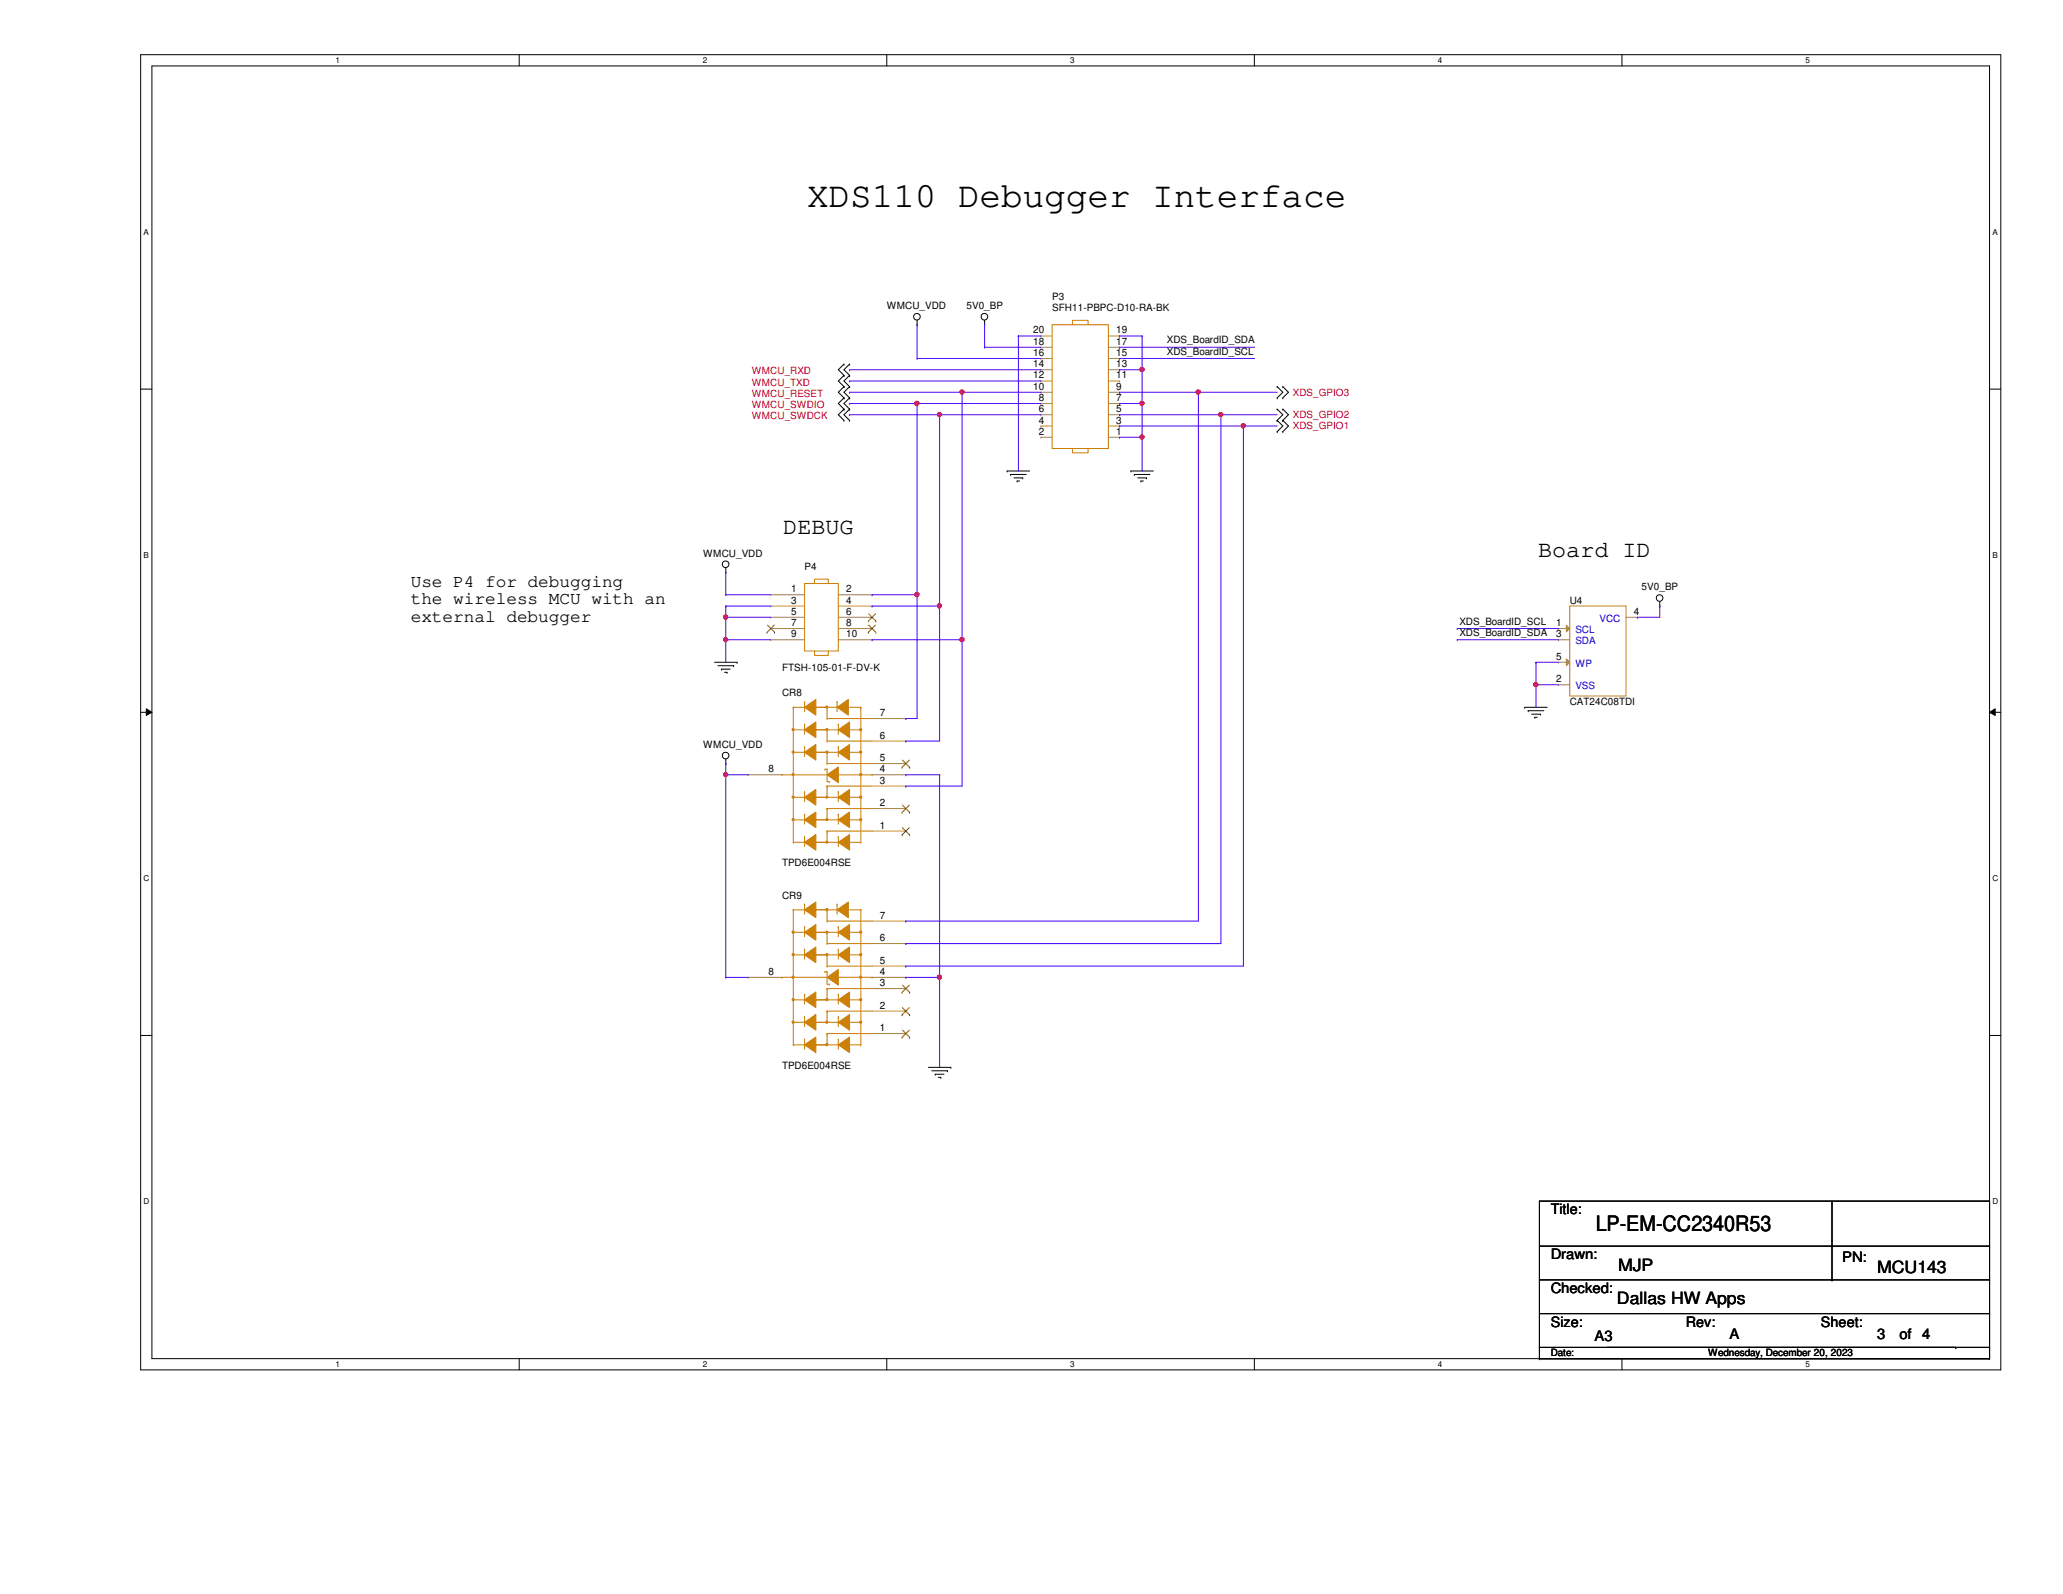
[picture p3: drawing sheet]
<svg xmlns="http://www.w3.org/2000/svg" width="279mm" height="216mm" viewBox="0 0 279 216" stroke-linecap="round" stroke-linejoin="round" font-family="sans-serif">
<path d="M19.1 7.4h251.9v178.1h-251.9zM20.6 8.9h248.9v175.1h-248.9z" fill="none" stroke="#000" stroke-width=".14"/>
<g fill="#fff">
<path d="M45.4 7.6h.6v1.2h-.6z"/>
<path d="M45.4 184.2h.6v1.2h-.6z"/>
</g>
<path d="M70.3 7.4v1.5M70.3 184v1.5" fill="none" stroke="#000" stroke-width=".14"/>
<g fill="#fff">
<path d="M95.2 7.6h.6v1.2h-.6z"/>
<path d="M95.2 184.2h.6v1.2h-.6z"/>
</g>
<path d="M120.1 7.4v1.5M120.1 184v1.5" fill="none" stroke="#000" stroke-width=".14"/>
<g fill="#fff">
<path d="M144.9 7.6h.6v1.2h-.6z"/>
<path d="M144.9 184.2h.6v1.2h-.6z"/>
</g>
<path d="M169.9 7.4v1.5M169.9 184v1.5" fill="none" stroke="#000" stroke-width=".14"/>
<g fill="#fff">
<path d="M194.7 7.6h.6v1.2h-.6z"/>
<path d="M194.7 184.2h.6v1.2h-.6z"/>
</g>
<path d="M219.7 7.4v1.5M219.7 184v1.5" fill="none" stroke="#000" stroke-width=".14"/>
<g fill="#fff">
<path d="M244.5 7.6h.6v1.2h-.6z"/>
<path d="M244.5 184.2h.6v1.2h-.6z"/>
<path d="M19.4 30.8h.8v1.2h-.8z"/>
<path d="M269.8 30.8h.8v1.2h-.8z"/>
<path d="M19.4 74.6h.8v1.2h-.8z"/>
<path d="M269.8 74.6h.8v1.2h-.8z"/>
</g>
<path d="M19.1 52.7h1.5M269.5 52.7h1.5" fill="none" stroke="#000" stroke-width=".14"/>
<g fill="#fff">
<path d="M19.4 118.4h.8v1.1h-.8z"/>
<path d="M269.8 118.4h.8v1.1h-.8z"/>
</g>
<path d="M19.1 96.5h1.5M19.8 96l.8 .5-.8 .4zM269.5 96.5l.7-.5v.9zM269.5 96.5h1.5" fill="none" stroke="#000" stroke-width=".14"/>
<path d="M19.8 96l.8 .5-.8 .4zM269.5 96.5l.7-.5v.9z" fill="#000"/>
<g fill="#fff">
<path d="M19.4 162.1h.8v1.2h-.8z"/>
<path d="M269.8 162.1h.8v1.2h-.8z"/>
</g>
<g fill="none" stroke="#000" stroke-width=".14">
<path d="M114.3 49.3h.1M114.3 50.8h.1M114.3 52.4h.1M114.3 53.9h.1M114.3 55.4h.1M114.3 56.9h.1M114.3 49.3l-.8 .8 .8 .7M114.3 50.8l-.8 .8 .8 .8M114.3 52.4l-.8 .7 .8 .8M114.3 53.9l-.8 .8 .8 .7M114.3 55.4l-.8 .8 .8 .7M115.1 49.3h.1"/>
<path d="M115.1 50.8h.1M115.1 52.4h.1M115.1 53.9h.1M115.1 55.4h.1M115.1 56.9h.1M115.1 49.3l-.8 .8 .8 .7M115.1 50.8l-.8 .8 .8 .8M115.1 52.4l-.8 .7 .8 .8M115.1 53.9l-.8 .8 .8 .7M115.1 55.4l-.8 .8 .8 .7M124.2 44h.1M124.2 43.4v.6"/>
<path d="M133.4 44h.1M133.4 43.4v.6M173 53.9h.1M173 52.4h.1M173 56.9h.1M173 55.4h.1M173 58.5h.1M173 52.4l.7 .7-.7 .8M173 55.4l.7 .8-.7 .7M173 56.9l.7 .8-.7 .8M173.7 53.9h.1M173.7 52.4h.1"/>
<path d="M173.7 56.9h.1M173.7 55.4h.1M173.7 58.5h.1M173.7 52.4l.8 .7-.8 .8M173.7 55.4l.8 .8-.8 .7M173.7 56.9l.8 .8-.8 .8M98.3 77.5h.1M98.3 76.9v.6M136.4 63.8h.1M136.4 63.8h3M136.9 64.3h.1M136.9 64.3h2.1"/>
<path d="M137.3 64.7h1.2M137.8 65.2h.1M137.8 65.2h.3M138.5 64.7h.1M153.2 63.8h.1M153.2 63.8h3M153.6 64.3h.1M153.6 64.3h2.1M154.1 64.7h1.2M154.5 65.2h.1M154.5 65.2h.4M155.3 64.7h.1"/>
<path d="M96.8 89.7h3M97.2 90.2h2.2M97.7 90.6h.1M97.7 90.6h1.2M98.1 91.1h.4M98.5 91.1h.1M99.4 90.2h.1M99.8 89.7h.1M206.5 95.8h.1M206.5 95.8h3.1M207 96.3h.1M207 96.3h2.1"/>
<path d="M207.4 96.7h1.2M207.9 97.2h.1M207.9 97.2h.3M208.6 96.7h.1M224.8 82.1h.1M224.8 81.5v.6M98.3 103.4h.1M98.3 102.8v.6M19.1 140.2h1.5M125.7 144.6h3.1M126.2 145h2.1M126.7 145.5h.1"/>
<path d="M126.7 145.5h1.1M127.1 145.9h.3M127.4 145.9h.1M128.3 145h.1M128.8 144.6h.1M269.5 140.2h1.5M208.5 162.7h61v19.8h-61zM208.5 168.8h61M208.5 173.4h61M208.5 177.9h61M248.1 168.8h.1M248.1 173.4h.1"/>
<path d="M248.1 162.7v10.7M269.5 168.8h.1M269.5 173.4h.1M269.5 177.9h.1M208.5 184h.1M208.5 182.5v1.5M208.5 184h61M217.6 182.5h47.3M264.9 182.5h.1M269.5 184h.1M269.5 182.5h.1M269.5 182.5v1.5"/>
<circle cx="124.2" cy="42.9" r=".45"/>
<circle cx="133.3" cy="42.9" r=".45"/>
<circle cx="98.3" cy="76.4" r=".45"/>
<circle cx="224.8" cy="81" r=".45"/>
<circle cx="98.3" cy="102.3" r=".45"/>
</g>
<path d="M142.5 44h7.6v16.7h-7.6zM145.2 44v-.6h2.2v.6M145.2 60.7v.6h2.2v-.6M212.6 82.1h7.6v12.2h-7.6z" fill="none" stroke="#cc8006" stroke-width=".14"/>
<g fill="none" stroke="#a84" stroke-width=".14">
<path d="M141 59.2h.1M141 57.7h.1M141 56.2h.1M141 54.7h.1M141 53.1h.1M141 51.6h.1M141 50.1h.1M141 48.6h.1M141 47h.1M141 45.5h.1M141 59.2h1.5M141 57.7h1.5"/>
<path d="M141 56.2h1.5M141 54.7h1.5M141 53.1h1.5M141 51.6h1.5M141 50.1h1.5M141 48.6h1.5M141 47h1.5M141 45.5h1.5M150.1 59.2h1.5M150.1 57.7h1.5M150.1 56.2h1.5M150.1 54.7h1.5"/>
<path d="M150.1 53.1h1.5M150.1 51.6h1.5M150.1 50.1h1.5M150.1 48.6h1.5M150.1 47h1.5M150.1 45.5h1.5M151.6 59.2h.1M151.6 57.7h.1M151.6 56.2h.1M151.6 54.7h.1M151.6 53.1h.1M151.6 51.6h.1"/>
<path d="M151.6 50.1h.1M151.6 48.6h.1M151.6 47h.1M151.6 45.5h.1"/>
</g>
<path d="M212.1 84.7l.5 .4-.5 .5z" fill="#a84"/>
<path d="M211.1 85.1h.1M211.1 92.8h.1M211.1 86.7h.1M211.1 85.1h1.5M211.1 92.8h1.5M211.1 86.7h1.5M212.1 84.7l.5 .4-.5 .5zM220.2 83.6h1.5M221.7 83.6h.1" fill="none" stroke="#a84" stroke-width=".14"/>
<path d="M212.1 89.2l.5 .5-.5 .5z" fill="#a84"/>
<path d="M211.1 89.7h.1M211.1 89.7h1.5M212.1 89.2l.5 .5-.5 .5z" fill="none" stroke="#a84" stroke-width=".14"/>
<path d="M109 141.5l1.5-1v2.1z" fill-rule="evenodd" fill="#cc8006"/>
<path d="M107.4 141.5h.1M107.4 141.5h1.6M109 141.5l1.5-1v2.1zM109 140.8h.1M109 140.8v1.3M110.5 141.5h.1M110.5 141.5h3M113.5 141.5h.1M115.1 141.5h1.5M116.6 141.5h.1" fill="none" stroke="#cc8006" stroke-width=".14"/>
<path d="M109 138.5l1.5-1.1v2.1z" fill-rule="evenodd" fill="#cc8006"/>
<path d="M107.4 138.5h.1M107.4 138.5h1.6M109 138.5l1.5-1.1v2.1zM109 137.7h.1M109 137.7v1.4M110.5 138.5h.1M110.5 138.5h3M113.5 138.5h.1M115.1 138.5h1.5M116.6 138.5h.1" fill="none" stroke="#cc8006" stroke-width=".14"/>
<path d="M109 135.4l1.5-1v2.1z" fill-rule="evenodd" fill="#cc8006"/>
<path d="M107.4 135.4h.1M107.4 135.4h1.6M109 135.4l1.5-1v2.1zM109 134.7h.1M109 134.7v1.3M110.5 135.4h.1M110.5 135.4h3M113.5 135.4h.1M115.1 135.4h1.5M116.6 135.4h.1" fill="none" stroke="#cc8006" stroke-width=".14"/>
<path d="M109 129.3l1.5-1v2.1z" fill-rule="evenodd" fill="#cc8006"/>
<path d="M107.4 129.3h.1M107.4 129.3h1.6M109 129.3l1.5-1v2.1zM109 128.6h.1M109 128.6v1.3M110.5 129.3h.1M110.5 129.3h3.2M113.7 129.3h.1M115.1 129.3h1.5M116.6 129.3h.1" fill="none" stroke="#cc8006" stroke-width=".14"/>
<path d="M109 126.3l1.5-1.1v2.1z" fill-rule="evenodd" fill="#cc8006"/>
<path d="M107.4 126.3h.1M107.4 126.3h1.6M109 126.3l1.5-1.1v2.1zM109 125.5h.1M109 125.5v1.4M110.5 126.3h.1M110.5 126.3h3M113.5 126.3h.1M115.1 126.3h1.5M116.6 126.3h.1" fill="none" stroke="#cc8006" stroke-width=".14"/>
<path d="M109 123.2l1.5-1v2.1z" fill-rule="evenodd" fill="#cc8006"/>
<path d="M107.4 123.2h.1M107.4 123.2h1.6M109 123.2l1.5-1v2.1zM109 122.5h.1M109 122.5v1.3M110.5 123.2h.1M110.5 123.2h3.2M113.7 123.2h.1" fill="none" stroke="#cc8006" stroke-width=".14"/>
<path d="M112 132.4l1.5-1.1v2.1z" fill-rule="evenodd" fill="#cc8006"/>
<g fill="none" stroke="#cc8006" stroke-width=".14">
<path d="M105.9 132.4h.1M105.9 132.4h6.1M107.4 132.4h.1M111.7 131.6h.1M111.7 131.6h.3M112 132.4l1.5-1.1v2.1zM112 131.6h.1M112 140h.1M112 136.9h.1M112 133.9h.1M112 130.9h.1M112 127.8h.1"/>
<path d="M112 124.8h.1M112 129.3h.1M112 126.3h.1M112 123.2h.1M112 123.2v1.6M112 126.3v1.5M112 129.3v1.6M112 131.6v1.7h.3M112 133.9v1.5M112 136.9v1.6M112 140v1.5M112 140h6.1"/>
<path d="M112 136.9h6.1M112 133.9h6.1M112 130.9h6.1M112 127.8h6.1M112 124.8h6.1M112.3 133.3h.1M113.5 132.4h4.6M116.6 132.4h.1M118.1 132.4h.1"/>
</g>
<path d="M116.4 138.3h.3v.2h-.3z" fill-rule="evenodd" fill="#cc8006"/>
<path d="M116.4 138.3h.3v.2h-.3z" fill="none" stroke="#cc8006" stroke-width=".14"/>
<path d="M107.3 129.2h.2v.2h-.2z" fill-rule="evenodd" fill="#cc8006"/>
<path d="M107.3 129.2h.2v.2h-.2z" fill="none" stroke="#cc8006" stroke-width=".14"/>
<path d="M107.3 126.1h.2v.3h-.2z" fill-rule="evenodd" fill="#cc8006"/>
<path d="M107.3 126.1h.2v.3h-.2z" fill="none" stroke="#cc8006" stroke-width=".14"/>
<path d="M116.4 126.1h.3v.3h-.3z" fill-rule="evenodd" fill="#cc8006"/>
<path d="M116.4 126.1h.3v.3h-.3z" fill="none" stroke="#cc8006" stroke-width=".14"/>
<path d="M116.4 129.2h.3v.2h-.3z" fill-rule="evenodd" fill="#cc8006"/>
<path d="M116.4 129.2h.3v.2h-.3z" fill="none" stroke="#cc8006" stroke-width=".14"/>
<path d="M111.9 123.1h.2v.2h-.2z" fill-rule="evenodd" fill="#cc8006"/>
<path d="M111.9 123.1h.2v.2h-.2z" fill="none" stroke="#cc8006" stroke-width=".14"/>
<path d="M111.9 126.1h.2v.3h-.2z" fill-rule="evenodd" fill="#cc8006"/>
<path d="M111.9 126.1h.2v.3h-.2z" fill="none" stroke="#cc8006" stroke-width=".14"/>
<path d="M111.9 129.2h.2v.2h-.2z" fill-rule="evenodd" fill="#cc8006"/>
<path d="M111.9 129.2h.2v.2h-.2z" fill="none" stroke="#cc8006" stroke-width=".14"/>
<path d="M111.9 135.3h.2v.2h-.2z" fill-rule="evenodd" fill="#cc8006"/>
<path d="M111.9 135.3h.2v.2h-.2z" fill="none" stroke="#cc8006" stroke-width=".14"/>
<path d="M111.9 138.3h.2v.2h-.2z" fill-rule="evenodd" fill="#cc8006"/>
<path d="M111.9 138.3h.2v.2h-.2z" fill="none" stroke="#cc8006" stroke-width=".14"/>
<path d="M111.9 141.4h.2v.2h-.2z" fill-rule="evenodd" fill="#cc8006"/>
<path d="M111.9 141.4h.2v.2h-.2z" fill="none" stroke="#cc8006" stroke-width=".14"/>
<path d="M107.3 138.3h.2v.2h-.2z" fill-rule="evenodd" fill="#cc8006"/>
<path d="M107.3 138.3h.2v.2h-.2z" fill="none" stroke="#cc8006" stroke-width=".14"/>
<path d="M107.3 135.3h.2v.2h-.2z" fill-rule="evenodd" fill="#cc8006"/>
<path d="M107.3 135.3h.2v.2h-.2zM115.1 123.2h1.5M116.6 123.2h.1M113.5 140.8h.1M113.5 140.8v1.3" fill="none" stroke="#cc8006" stroke-width=".14"/>
<path d="M113.5 141.5l1.6-1v2.1z" fill-rule="evenodd" fill="#cc8006"/>
<path d="M113.5 137.7h.1M113.5 137.7v1.4M113.5 141.5l1.6-1v2.1z" fill="none" stroke="#cc8006" stroke-width=".14"/>
<path d="M113.5 138.5l1.6-1.1v2.1z" fill-rule="evenodd" fill="#cc8006"/>
<path d="M113.5 138.5l1.6-1.1v2.1zM113.5 134.7h.1M113.5 134.7v1.3" fill="none" stroke="#cc8006" stroke-width=".14"/>
<path d="M113.5 135.4l1.6-1v2.1z" fill-rule="evenodd" fill="#cc8006"/>
<path d="M113.5 135.4l1.6-1v2.1zM113.5 128.6h.1M113.5 128.6v1.3" fill="none" stroke="#cc8006" stroke-width=".14"/>
<path d="M113.5 129.3l1.6-1v2.1z" fill-rule="evenodd" fill="#cc8006"/>
<path d="M113.5 129.3l1.6-1v2.1zM113.5 125.5h.1M113.5 125.5v1.4" fill="none" stroke="#cc8006" stroke-width=".14"/>
<path d="M113.5 126.3l1.6-1.1v2.1z" fill-rule="evenodd" fill="#cc8006"/>
<path d="M113.4 122.5h.1M113.4 122.5v1.3M113.5 126.3l1.6-1.1v2.1z" fill="none" stroke="#cc8006" stroke-width=".14"/>
<path d="M113.4 123.2l1.5-1v2.1z" fill-rule="evenodd" fill="#cc8006"/>
<path d="M113.4 123.2l1.5-1v2.1z" fill="none" stroke="#cc8006" stroke-width=".14"/>
<path d="M116.4 132.2h.3v.3h-.3z" fill-rule="evenodd" fill="#cc8006"/>
<path d="M116.4 132.2h.3v.3h-.3z" fill="none" stroke="#cc8006" stroke-width=".14"/>
<path d="M107.3 132.2h.2v.3h-.2z" fill-rule="evenodd" fill="#cc8006"/>
<path d="M107.3 132.2h.2v.3h-.2z" fill="none" stroke="#cc8006" stroke-width=".14"/>
<path d="M116.4 135.3h.3v.2h-.3z" fill-rule="evenodd" fill="#cc8006"/>
<path d="M107.4 123.2h.1M107.4 123.2v18.3M116.4 135.3h.3v.2h-.3zM116.6 123.2h.1M116.6 123.2v18.3" fill="none" stroke="#cc8006" stroke-width=".14"/>
<g fill="none" stroke="#a84" stroke-width=".14">
<path d="M101.3 132.4h.1M101.3 132.4h4.6M118.1 140h4.6M118.1 136.9h4.6M118.1 133.9h4.6M118.1 132.4h4.6M118.1 130.9h4.6M118.1 127.8h4.6M118.1 124.8h4.6M122.7 140h.1M122.7 136.9h.1M122.7 133.9h.1"/>
<path d="M122.7 132.4h.1M122.7 130.9h.1M122.7 127.8h.1M122.7 124.8h.1"/>
</g>
<path d="M122.2 137.5h.1M122.2 134.4h.1M122.2 139.5l1 1M122.2 136.5l1 1M122.2 133.4l1 1M123.1 139.5l-.9 1M123.1 136.5l-.9 1M123.1 133.4l-.9 1M123.2 137.5h.1M123.2 134.4h.1M122.2 140.5h.1M123.2 140.5h.1" fill="none" stroke="#804000" stroke-width=".14"/>
<path d="M109 114.1l1.5-1.1v2.1z" fill-rule="evenodd" fill="#cc8006"/>
<path d="M107.4 114.1h.1M107.4 114.1h1.6M109 114.1l1.5-1.1v2.1zM109 113.3h.1M109 113.3v1.4M110.5 114.1h.1M110.5 114.1h3M113.5 114.1h.1M115.1 114.1h1.5M116.6 114.1h.1" fill="none" stroke="#cc8006" stroke-width=".14"/>
<path d="M109 111l1.5-1v2.1z" fill-rule="evenodd" fill="#cc8006"/>
<path d="M107.4 111h.1M107.4 111h1.6M109 111l1.5-1v2.1zM109 110.3h.1M109 110.3v1.3M110.5 111h.1M110.5 111h3M113.5 111h.1M115.1 111h1.5M116.6 111h.1" fill="none" stroke="#cc8006" stroke-width=".14"/>
<path d="M109 108l1.5-1.1v2.2z" fill-rule="evenodd" fill="#cc8006"/>
<path d="M107.4 108h.1M107.4 108h1.6M109 108l1.5-1.1v2.2zM109 107.2h.1M109 107.2v1.4M110.5 108h.1M110.5 108h3M113.5 108h.1M115.1 108h1.5M116.6 108h.1" fill="none" stroke="#cc8006" stroke-width=".14"/>
<path d="M109 101.9l1.5-1.1v2.2z" fill-rule="evenodd" fill="#cc8006"/>
<path d="M107.4 101.9h.1M107.4 101.9h1.6M109 101.9l1.5-1.1v2.2zM109 101.1h.1M109 101.1v1.4M110.5 101.9h.1M110.5 101.9h3.2M113.7 101.9h.1M115.1 101.9h1.5M116.6 101.9h.1" fill="none" stroke="#cc8006" stroke-width=".14"/>
<path d="M109 98.8l1.5-1v2.1z" fill-rule="evenodd" fill="#cc8006"/>
<path d="M107.4 98.8h.1M107.4 98.8h1.6M109 98.8l1.5-1v2.1zM109 98.1h.1M109 98.1v1.3M110.5 98.8h.1M110.5 98.8h3M113.5 98.8h.1M115.1 98.8h1.5M116.6 98.8h.1" fill="none" stroke="#cc8006" stroke-width=".14"/>
<path d="M109 95.8l1.5-1.1v2.2z" fill-rule="evenodd" fill="#cc8006"/>
<path d="M107.4 95.8h.1M107.4 95.8h1.6M109 95.8l1.5-1.1v2.2zM109 95h.1M109 95v1.4M110.5 95.8h.1M110.5 95.8h3.2M113.7 95.8h.1" fill="none" stroke="#cc8006" stroke-width=".14"/>
<path d="M112 104.9l1.5-1v2.1z" fill-rule="evenodd" fill="#cc8006"/>
<g fill="none" stroke="#cc8006" stroke-width=".14">
<path d="M112 97.3h.1M112 98.8h.1M112 95.8h.1M112 95.8v1.5M112 98.8v1.6M112 97.3h6.1M105.9 104.9h.1M105.9 104.9h6.1M107.4 104.9h.1M111.7 104.2h.1M111.7 104.2h.3M112 104.9l1.5-1v2.1z"/>
<path d="M112 104.2h.1M112 112.6h.1M112 109.5h.1M112 106.5h.1M112 103.4h.1M112 100.4h.1M112 101.9h.1M112 101.9v1.5M112 104.2v1.7h.3M112 106.5v1.5M112 109.5v1.5M112 112.6v1.5"/>
<path d="M112 112.6h6.1M112 109.5h6.1M112 106.5h6.1M112 103.4h6.1M112 100.4h6.1M112.3 105.9h.1M113.5 104.9h4.6M116.6 104.9h.1M118.1 104.9h.1"/>
</g>
<path d="M116.4 110.9h.3v.2h-.3z" fill-rule="evenodd" fill="#cc8006"/>
<path d="M116.4 110.9h.3v.2h-.3z" fill="none" stroke="#cc8006" stroke-width=".14"/>
<path d="M107.3 101.8h.2v.2h-.2z" fill-rule="evenodd" fill="#cc8006"/>
<path d="M107.3 101.8h.2v.2h-.2z" fill="none" stroke="#cc8006" stroke-width=".14"/>
<path d="M107.3 98.7h.2v.2h-.2z" fill-rule="evenodd" fill="#cc8006"/>
<path d="M107.3 98.7h.2v.2h-.2z" fill="none" stroke="#cc8006" stroke-width=".14"/>
<path d="M116.4 98.7h.3v.2h-.3z" fill-rule="evenodd" fill="#cc8006"/>
<path d="M116.4 98.7h.3v.2h-.3z" fill="none" stroke="#cc8006" stroke-width=".14"/>
<path d="M116.4 101.8h.3v.2h-.3z" fill-rule="evenodd" fill="#cc8006"/>
<path d="M116.4 101.8h.3v.2h-.3z" fill="none" stroke="#cc8006" stroke-width=".14"/>
<path d="M111.9 95.7h.2v.2h-.2z" fill-rule="evenodd" fill="#cc8006"/>
<path d="M111.9 95.7h.2v.2h-.2z" fill="none" stroke="#cc8006" stroke-width=".14"/>
<path d="M111.9 98.7h.2v.2h-.2z" fill-rule="evenodd" fill="#cc8006"/>
<path d="M111.9 98.7h.2v.2h-.2z" fill="none" stroke="#cc8006" stroke-width=".14"/>
<path d="M111.9 101.8h.2v.2h-.2z" fill-rule="evenodd" fill="#cc8006"/>
<path d="M111.9 101.8h.2v.2h-.2z" fill="none" stroke="#cc8006" stroke-width=".14"/>
<path d="M111.9 107.9h.2v.2h-.2z" fill-rule="evenodd" fill="#cc8006"/>
<path d="M111.9 107.9h.2v.2h-.2z" fill="none" stroke="#cc8006" stroke-width=".14"/>
<path d="M111.9 110.9h.2v.2h-.2z" fill-rule="evenodd" fill="#cc8006"/>
<path d="M111.9 110.9h.2v.2h-.2z" fill="none" stroke="#cc8006" stroke-width=".14"/>
<path d="M111.9 114h.2v.2h-.2z" fill-rule="evenodd" fill="#cc8006"/>
<path d="M111.9 114h.2v.2h-.2z" fill="none" stroke="#cc8006" stroke-width=".14"/>
<path d="M107.3 110.9h.2v.2h-.2z" fill-rule="evenodd" fill="#cc8006"/>
<path d="M107.3 110.9h.2v.2h-.2z" fill="none" stroke="#cc8006" stroke-width=".14"/>
<path d="M107.3 107.9h.2v.2h-.2z" fill-rule="evenodd" fill="#cc8006"/>
<path d="M115.1 95.8h1.5M116.6 95.8h.1M107.3 107.9h.2v.2h-.2zM113.5 113.3h.1M113.5 113.3v1.4" fill="none" stroke="#cc8006" stroke-width=".14"/>
<path d="M113.5 114.1l1.6-1.1v2.1z" fill-rule="evenodd" fill="#cc8006"/>
<path d="M113.5 114.1l1.6-1.1v2.1zM113.5 110.3h.1M113.5 110.3v1.3" fill="none" stroke="#cc8006" stroke-width=".14"/>
<path d="M113.5 111l1.6-1v2.1z" fill-rule="evenodd" fill="#cc8006"/>
<path d="M113.5 111l1.6-1v2.1zM113.5 107.2h.1M113.5 107.2v1.4" fill="none" stroke="#cc8006" stroke-width=".14"/>
<path d="M113.5 108l1.6-1.1v2.2z" fill-rule="evenodd" fill="#cc8006"/>
<path d="M113.5 108l1.6-1.1v2.2zM113.5 101.1h.1M113.5 101.1v1.4" fill="none" stroke="#cc8006" stroke-width=".14"/>
<path d="M113.5 101.9l1.6-1.1v2.2z" fill-rule="evenodd" fill="#cc8006"/>
<path d="M113.5 98.1h.1M113.5 98.1v1.3M113.5 101.9l1.6-1.1v2.2z" fill="none" stroke="#cc8006" stroke-width=".14"/>
<path d="M113.5 98.8l1.6-1v2.1z" fill-rule="evenodd" fill="#cc8006"/>
<path d="M113.4 95h.1M113.4 95v1.4M113.5 98.8l1.6-1v2.1z" fill="none" stroke="#cc8006" stroke-width=".14"/>
<path d="M113.4 95.8l1.5-1.1v2.2z" fill-rule="evenodd" fill="#cc8006"/>
<path d="M113.4 95.8l1.5-1.1v2.2z" fill="none" stroke="#cc8006" stroke-width=".14"/>
<path d="M116.4 104.8h.3v.2h-.3z" fill-rule="evenodd" fill="#cc8006"/>
<path d="M116.4 104.8h.3v.2h-.3z" fill="none" stroke="#cc8006" stroke-width=".14"/>
<path d="M107.3 104.8h.2v.2h-.2z" fill-rule="evenodd" fill="#cc8006"/>
<path d="M107.3 104.8h.2v.2h-.2z" fill="none" stroke="#cc8006" stroke-width=".14"/>
<path d="M116.4 107.9h.3v.2h-.3z" fill-rule="evenodd" fill="#cc8006"/>
<path d="M109 79h4.5v9.2h-4.5zM110.3 79v-.6h1.9v.6M107.4 95.8h.1M107.4 95.8v18.3M110.3 88.2v.6h1.9v-.6M116.6 95.8h.1M116.6 95.8v18.3M116.4 107.9h.3v.2h-.3z" fill="none" stroke="#cc8006" stroke-width=".14"/>
<g fill="none" stroke="#a84" stroke-width=".14">
<path d="M104.4 80.6h.1M104.4 82.1h.1M104.4 83.6h.1M104.4 85.1h.1M104.4 86.7h.1M104.4 80.6h4.6M104.4 82.1h4.6M104.4 83.6h4.6M104.4 85.1h4.6M104.4 86.7h4.6M113.5 80.6h4.6M113.5 82.1h4.6"/>
<path d="M113.5 83.6h4.6M113.5 85.1h4.6M113.5 86.7h4.6M118.1 80.6h.1M118.1 82.1h.1M118.1 83.6h.1M118.1 85.1h.1M118.1 86.7h.1M118.1 97.3h4.6M122.7 97.3h.1M101.3 104.9h.1M101.3 104.9h4.6"/>
<path d="M118.1 112.6h4.6M118.1 109.5h4.6M118.1 106.5h4.6M118.1 104.9h4.6M118.1 103.4h4.6M118.1 100.4h4.6M122.7 112.6h.1M122.7 109.5h.1M122.7 106.5h.1M122.7 104.9h.1M122.7 103.4h.1M122.7 100.4h.1"/>
</g>
<g fill="none" stroke="#804000" stroke-width=".14">
<path d="M103.9 85.6h.1M103.9 84.7l1 .9M104.9 84.7l-1 .9M104.9 85.6h.1M117.6 84.1h.1M117.6 85.6h.1M117.6 83.1l1 1M117.6 84.7l1 .9M118.6 83.1l-1 1M118.6 84.7l-1 .9M118.6 84.1h.1M118.6 85.6h.1"/>
<path d="M122.2 113.1h.1M122.2 110h.1M122.2 103.9h.1M122.2 112.1l1 1M122.2 109.1l1 .9M122.2 103l1 .9M123.1 112.1l-.9 1M123.1 109.1l-.9 .9M123.1 103l-.9 .9M123.2 113.1h.1M123.2 110h.1M123.2 103.9h.1"/>
</g>
<g fill="none" stroke="#4200ff" stroke-width=".14">
<path d="M115.1 50.1h.1M115.1 50.1h25.9M137.9 45.5h.1M137.9 45.5v18.3M137.9 45.5h3.1M151.6 45.5h.1M151.6 47h.1M151.6 48.6h.1M151.6 50.1h.1M151.6 45.5h3.1M151.6 47h18.3M151.6 48.6h18.3"/>
<path d="M151.6 50.1h3.1M154.7 45.5h.1M154.7 50.1h.1M154.7 45.5v9.2"/>
</g>
<circle cx="154.7" cy="54.6" r=".29" fill="#f00"/>
<circle cx="154.7" cy="54.6" r=".29" fill="none" stroke="#f00" stroke-width=".14"/>
<circle cx="154.7" cy="50.1" r=".29" fill="#f00"/>
<circle cx="154.7" cy="50.1" r=".29" fill="none" stroke="#f00" stroke-width=".14"/>
<path d="M115.1 51.6h.1M115.1 53.1h.1M115.1 51.6h25.9M115.1 53.1h15.2M130.3 53.1h.1M130.3 53.1v33.6" fill="none" stroke="#4200ff" stroke-width=".14"/>
<circle cx="130.3" cy="53.1" r=".29" fill="#f00"/>
<circle cx="130.3" cy="53.1" r=".29" fill="none" stroke="#f00" stroke-width=".14"/>
<path d="M130.3 53.1h.1M130.3 53.1h10.7M151.6 53.1h.1M151.6 53.1h10.7M162.3 53.1h.1M162.3 53.1v71.7" fill="none" stroke="#4200ff" stroke-width=".14"/>
<circle cx="162.3" cy="53.1" r=".29" fill="#f00"/>
<circle cx="162.3" cy="53.1" r=".29" fill="none" stroke="#f00" stroke-width=".14"/>
<path d="M115.1 54.7h.1M115.1 54.7h9.1M124.2 54.7h.1M124.2 54.7v25.9M162.3 53.1h.1M162.3 53.1h10.7" fill="none" stroke="#4200ff" stroke-width=".14"/>
<circle cx="124.2" cy="80.5" r=".29" fill="#f00"/>
<circle cx="124.2" cy="80.5" r=".29" fill="none" stroke="#f00" stroke-width=".14"/>
<circle cx="124.2" cy="54.6" r=".29" fill="#f00"/>
<circle cx="124.2" cy="54.6" r=".29" fill="none" stroke="#f00" stroke-width=".14"/>
<path d="M115.1 56.2h.1M115.1 56.2h12.2M124.2 54.7h.1M124.2 54.7h16.8M127.3 56.2h.1M127.3 56.2v25.9M151.6 54.7h.1M151.6 54.7h3.1M154.7 54.7h.1M154.7 54.7v4.5" fill="none" stroke="#4200ff" stroke-width=".14"/>
<circle cx="127.2" cy="56.1" r=".29" fill="#f00"/>
<circle cx="127.2" cy="56.1" r=".29" fill="none" stroke="#f00" stroke-width=".14"/>
<path d="M127.3 56.2h.1M127.3 56.2h13.7M151.6 56.2h.1M151.6 56.2h13.8M165.4 56.2h.1M165.4 56.2v71.6" fill="none" stroke="#4200ff" stroke-width=".14"/>
<circle cx="165.3" cy="56.1" r=".29" fill="#f00"/>
<circle cx="165.3" cy="56.1" r=".29" fill="none" stroke="#f00" stroke-width=".14"/>
<path d="M151.6 57.7h.1M151.6 57.7h21.4M165.4 56.2h.1M165.4 56.2h7.6M168.4 57.7h.1M168.4 57.7v73.2" fill="none" stroke="#4200ff" stroke-width=".14"/>
<circle cx="168.4" cy="57.7" r=".29" fill="#f00"/>
<circle cx="168.4" cy="57.7" r=".29" fill="none" stroke="#f00" stroke-width=".14"/>
<path d="M151.6 59.2h.1M151.6 59.2h3.1M154.7 59.2h.1M154.7 59.2v4.6" fill="none" stroke="#4200ff" stroke-width=".14"/>
<circle cx="154.7" cy="59.2" r=".29" fill="#f00"/>
<circle cx="154.7" cy="59.2" r=".29" fill="none" stroke="#f00" stroke-width=".14"/>
<g fill="none" stroke="#4200ff" stroke-width=".14">
<path d="M98.3 77.5h.1M98.3 77.5v3.1M98.3 80.6h.1M98.3 82.1h.1M98.3 82.1v1.5M98.3 80.6h6.1M98.3 82.1h6.1M118.1 80.6h.1M118.1 82.1h.1M118.1 80.6h6.1M118.1 82.1h9.2M124.2 80.6h.1"/>
<path d="M124.2 80.6v16.7M127.3 82.1h.1M127.3 82.1v18.3M221.7 83.6h.1M224.8 82.1h.1M224.8 82.1v1.5h-3.1"/>
</g>
<circle cx="127.2" cy="82.1" r=".29" fill="#f00"/>
<circle cx="127.2" cy="82.1" r=".29" fill="none" stroke="#f00" stroke-width=".14"/>
<path d="M98.3 83.6h.1M98.3 83.6v3.1M98.3 83.6h6.1M197.4 85.1h.1M197.4 85.1h13.7" fill="none" stroke="#4200ff" stroke-width=".14"/>
<circle cx="98.3" cy="83.6" r=".29" fill="#f00"/>
<circle cx="98.3" cy="83.6" r=".29" fill="none" stroke="#f00" stroke-width=".14"/>
<path d="M98.3 86.7h.1M98.3 86.7v3M118.1 86.7h.1M118.1 86.7h12.2M130.3 86.7h.1M130.3 86.7v19.8M197.4 86.7h.1M197.4 86.7h13.7" fill="none" stroke="#4200ff" stroke-width=".14"/>
<circle cx="130.3" cy="86.6" r=".29" fill="#f00"/>
<circle cx="130.3" cy="86.6" r=".29" fill="none" stroke="#f00" stroke-width=".14"/>
<path d="M208 89.7h.1M208 92.8h.1M208 89.7v6.1M208 89.7h3.1M98.3 103.4h.1M98.3 104.9h.1M98.3 103.4v29M122.7 100.4h.1M122.7 100.4h4.6" fill="none" stroke="#4200ff" stroke-width=".14"/>
<circle cx="98.3" cy="104.9" r=".29" fill="#f00"/>
<circle cx="98.3" cy="104.9" r=".29" fill="none" stroke="#f00" stroke-width=".14"/>
<path d="M98.3 104.9h.1M98.3 104.9h3M122.7 104.9h.1M122.7 104.9h4.6M127.3 104.9h.1M127.3 104.9v39.7M98.3 132.4h.1M98.3 132.4h3M122.7 132.4h.1M122.7 132.4h4.6M127.3 132.4h.1" fill="none" stroke="#4200ff" stroke-width=".14"/>
<circle cx="127.2" cy="132.3" r=".29" fill="#f00"/>
<circle cx="127.2" cy="132.3" r=".29" fill="none" stroke="#f00" stroke-width=".14"/>
<g fill="none" stroke="#4200ff" stroke-width=".14">
<path d="M124.2 44h.1M124.2 48.6h.1M124.2 44v4.6M124.2 48.6h16.8M133.4 44h.1M133.4 47h.1M133.4 44v3M133.4 47h7.6M98.3 86.7h.1M98.3 86.7h6.1M122.7 97.3h.1M122.7 97.3h1.5"/>
<path d="M122.7 106.5h.1M122.7 106.5h7.6M122.7 124.8h.1M122.7 127.8h.1M122.7 130.9h.1M122.7 124.8h39.6M122.7 127.8h42.7M122.7 130.9h45.7"/>
</g>
<circle cx="98.3" cy="86.6" r=".29" fill="#f00"/>
<circle cx="98.3" cy="86.6" r=".29" fill="none" stroke="#f00" stroke-width=".14"/>
<path d="M208 92.8h.1M208 92.8h3.1" fill="none" stroke="#4200ff" stroke-width=".14"/>
<circle cx="208" cy="92.7" r=".29" fill="#f00"/>
<circle cx="208" cy="92.7" r=".29" fill="none" stroke="#f00" stroke-width=".14"/>
<circle cx="154.7" cy="54.6" r=".29" fill="#f00"/>
<circle cx="154.7" cy="54.6" r=".29" fill="none" stroke="#f00" stroke-width=".14"/>
<circle cx="154.7" cy="50.1" r=".29" fill="#f00"/>
<circle cx="154.7" cy="50.1" r=".29" fill="none" stroke="#f00" stroke-width=".14"/>
<circle cx="130.3" cy="53.1" r=".29" fill="#f00"/>
<circle cx="130.3" cy="53.1" r=".29" fill="none" stroke="#f00" stroke-width=".14"/>
<circle cx="162.3" cy="53.1" r=".29" fill="#f00"/>
<circle cx="162.3" cy="53.1" r=".29" fill="none" stroke="#f00" stroke-width=".14"/>
<circle cx="124.2" cy="80.5" r=".29" fill="#f00"/>
<circle cx="124.2" cy="80.5" r=".29" fill="none" stroke="#f00" stroke-width=".14"/>
<circle cx="124.2" cy="54.6" r=".29" fill="#f00"/>
<circle cx="124.2" cy="54.6" r=".29" fill="none" stroke="#f00" stroke-width=".14"/>
<circle cx="127.2" cy="56.1" r=".29" fill="#f00"/>
<circle cx="127.2" cy="56.1" r=".29" fill="none" stroke="#f00" stroke-width=".14"/>
<circle cx="165.3" cy="56.1" r=".29" fill="#f00"/>
<circle cx="165.3" cy="56.1" r=".29" fill="none" stroke="#f00" stroke-width=".14"/>
<circle cx="168.4" cy="57.7" r=".29" fill="#f00"/>
<circle cx="168.4" cy="57.7" r=".29" fill="none" stroke="#f00" stroke-width=".14"/>
<circle cx="154.7" cy="59.2" r=".29" fill="#f00"/>
<circle cx="154.7" cy="59.2" r=".29" fill="none" stroke="#f00" stroke-width=".14"/>
<circle cx="127.2" cy="82.1" r=".29" fill="#f00"/>
<circle cx="127.2" cy="82.1" r=".29" fill="none" stroke="#f00" stroke-width=".14"/>
<circle cx="98.3" cy="83.6" r=".29" fill="#f00"/>
<circle cx="98.3" cy="83.6" r=".29" fill="none" stroke="#f00" stroke-width=".14"/>
<circle cx="130.3" cy="86.6" r=".29" fill="#f00"/>
<circle cx="130.3" cy="86.6" r=".29" fill="none" stroke="#f00" stroke-width=".14"/>
<circle cx="98.3" cy="104.9" r=".29" fill="#f00"/>
<circle cx="98.3" cy="104.9" r=".29" fill="none" stroke="#f00" stroke-width=".14"/>
<circle cx="127.2" cy="132.3" r=".29" fill="#f00"/>
<circle cx="127.2" cy="132.3" r=".29" fill="none" stroke="#f00" stroke-width=".14"/>
<circle cx="98.3" cy="86.6" r=".29" fill="#f00"/>
<circle cx="98.3" cy="86.6" r=".29" fill="none" stroke="#f00" stroke-width=".14"/>
<circle cx="208" cy="92.7" r=".29" fill="#f00"/>
<circle cx="208" cy="92.7" r=".29" fill="none" stroke="#f00" stroke-width=".14"/>
<text font-size="4.9" x="109.3" y="28">XDS110 Debugger Interface</text>
<g font-size="3.2">
<text x="106.1" y="72.4">DEBUG</text>
<text x="208.3" y="75.4">Board ID</text>
</g>
<text font-size="2.9" x="216.1" y="166.8">LP-EM-CC2340R53</text>
<g font-size="2.4">
<text x="55.6" y="79.5">Use P4 for debugging</text>
<text x="55.6" y="81.9">the wireless MCU with an</text>
<text x="55.6" y="84.3">external debugger</text>
</g>
<g font-size="2.3">
<text x="219.2" y="172.1">MJP</text>
<text x="254.2" y="172.4">MCU143</text>
<text x="219" y="176.7">Dallas HW Apps</text>
</g>
<g font-size="1.9">
<text x="210" y="164.5">Title:</text>
<text x="210" y="170.6">Drawn:</text>
<text x="249.5" y="170.9">PN:</text>
<text x="210" y="175.1">Checked:</text>
<text x="210" y="179.7">Size:</text>
<text x="228.3" y="179.7">Rev:</text>
<text x="246.6" y="179.7">Sheet:</text>
<text x="215.9" y="181.6">A3</text>
<text x="234.2" y="181.4">A</text>
<text x="254.2" y="181.4">3</text>
<text x="257.3" y="181.4">of</text>
<text x="260.3" y="181.4">4</text>
</g>
<g font-size="1.4">
<text x="120.1" y="41.9">WMCU_VDD</text>
<text x="130.9" y="41.9">5V0_BP</text>
<text x="142.5" y="40.6">P3</text>
<text x="139.9" y="46.7">18</text>
<text x="139.9" y="45.2">20</text>
<text x="142.5" y="42.2">SFH11-PBPC-D10-RA-BK</text>
<text x="151.2" y="46.7">17</text>
<text x="151.2" y="45.2">19</text>
<text x="158" y="46.5">XDS_BoardID_SDA</text>
<text x="139.9" y="52.8">10</text>
<text x="139.9" y="51.3">12</text>
<text x="139.9" y="49.7">14</text>
<text x="139.9" y="48.2">16</text>
<text x="151.2" y="52.8">9</text>
<text x="151.2" y="51.3">11</text>
<text x="151.2" y="49.7">13</text>
<text x="151.2" y="48.2">15</text>
<text x="158" y="48">XDS_BoardID_SCL</text>
<text x="140.7" y="58.9">2</text>
<text x="140.7" y="57.4">4</text>
<text x="140.7" y="55.8">6</text>
<text x="140.7" y="54.3">8</text>
<text x="151.2" y="58.9">1</text>
<text x="151.2" y="57.4">3</text>
<text x="151.2" y="55.8">5</text>
<text x="151.2" y="54.3">7</text>
<text x="95.2" y="75.4">WMCU_VDD</text>
<text x="109" y="77.2">P4</text>
<text x="107.1" y="80.2">1</text>
<text x="107.1" y="81.7">3</text>
<text x="107.1" y="83.3">5</text>
<text x="114.6" y="80.2">2</text>
<text x="114.6" y="81.7">4</text>
<text x="114.6" y="83.3">6</text>
<text x="212.6" y="81.8">U4</text>
<text x="221.3" y="83.3">4</text>
<text x="222.3" y="80">5V0_BP</text>
<text x="107.1" y="84.8">7</text>
<text x="107.1" y="86.3">9</text>
<text x="114.6" y="84.8">8</text>
<text x="114.6" y="86.3">10</text>
<text x="197.7" y="84.6">XDS_BoardID_SCL</text>
<text x="197.7" y="86.1">XDS_BoardID_SDA</text>
<text x="210.8" y="84.8">1</text>
<text x="210.8" y="86.3">3</text>
<text x="210.8" y="89.4">5</text>
<text x="105.9" y="90.9">FTSH-105-01-F-DV-K</text>
<text x="105.9" y="94.3">CR8</text>
<text x="210.8" y="92.4">2</text>
<text x="212.6" y="95.5">CAT24C08TDI</text>
<text x="95.2" y="101.3">WMCU_VDD</text>
<text x="119.2" y="100">6</text>
<text x="119.2" y="97">7</text>
<text x="104.1" y="104.6">8</text>
<text x="119.2" y="106.1">3</text>
<text x="119.2" y="104.6">4</text>
<text x="119.2" y="103.1">5</text>
<text x="119.2" y="112.2">1</text>
<text x="119.2" y="109.2">2</text>
<text x="105.9" y="117.3">TPD6E004RSE</text>
<text x="105.9" y="121.7">CR9</text>
<text x="119.2" y="124.4">7</text>
<text x="119.2" y="130.5">5</text>
<text x="119.2" y="127.5">6</text>
<text x="104.1" y="132">8</text>
<text x="119.2" y="136.6">2</text>
<text x="119.2" y="133.6">3</text>
<text x="119.2" y="132">4</text>
<text x="119.2" y="139.7">1</text>
<text x="105.9" y="144.7">TPD6E004RSE</text>
<text x="210" y="183.7">Date:</text>
<text x="231.4" y="183.7">Wednesday, December 20, 2023</text>
</g>
<g font-size="1.4" fill="#f00">
<text x="101.8" y="50.7">WMCU_RXD</text>
<text x="101.8" y="52.2">WMCU_TXD</text>
<text x="101.8" y="53.8">WMCU_RESET</text>
<text x="175.1" y="53.6">XDS_GPIO3</text>
<text x="101.8" y="55.3">WMCU_SWDIO</text>
<text x="101.8" y="56.8">WMCU_SWDCK</text>
<text x="175.1" y="56.6">XDS_GPIO2</text>
<text x="175.1" y="58.2">XDS_GPIO1</text>
</g>
<g font-size="1.4" fill="#00c">
<text x="213.4" y="85.8">SCL</text>
<text x="213.4" y="87.3">SDA</text>
<text x="216.6" y="84.2">VCC</text>
<text x="213.4" y="93.4">VSS</text>
<text x="213.4" y="90.3">WP</text>
</g>
<g font-size="1.1">
<text x="45.4" y="8.6">1</text>
<text x="95.2" y="8.6">2</text>
<text x="144.9" y="8.6">3</text>
<text x="194.7" y="8.6">4</text>
<text x="244.5" y="8.6">5</text>
<text x="19.4" y="31.8">A</text>
<text x="269.8" y="31.8">A</text>
<text x="19.4" y="75.6">B</text>
<text x="269.8" y="75.6">B</text>
<text x="19.4" y="119.3">C</text>
<text x="269.8" y="119.3">C</text>
<text x="19.4" y="163.1">D</text>
<text x="269.8" y="163.1">D</text>
<text x="45.4" y="185.2">1</text>
<text x="95.2" y="185.2">2</text>
<text x="144.9" y="185.2">3</text>
<text x="194.7" y="185.2">4</text>
<text x="244.5" y="185.2">5</text>
</g>
</svg>
